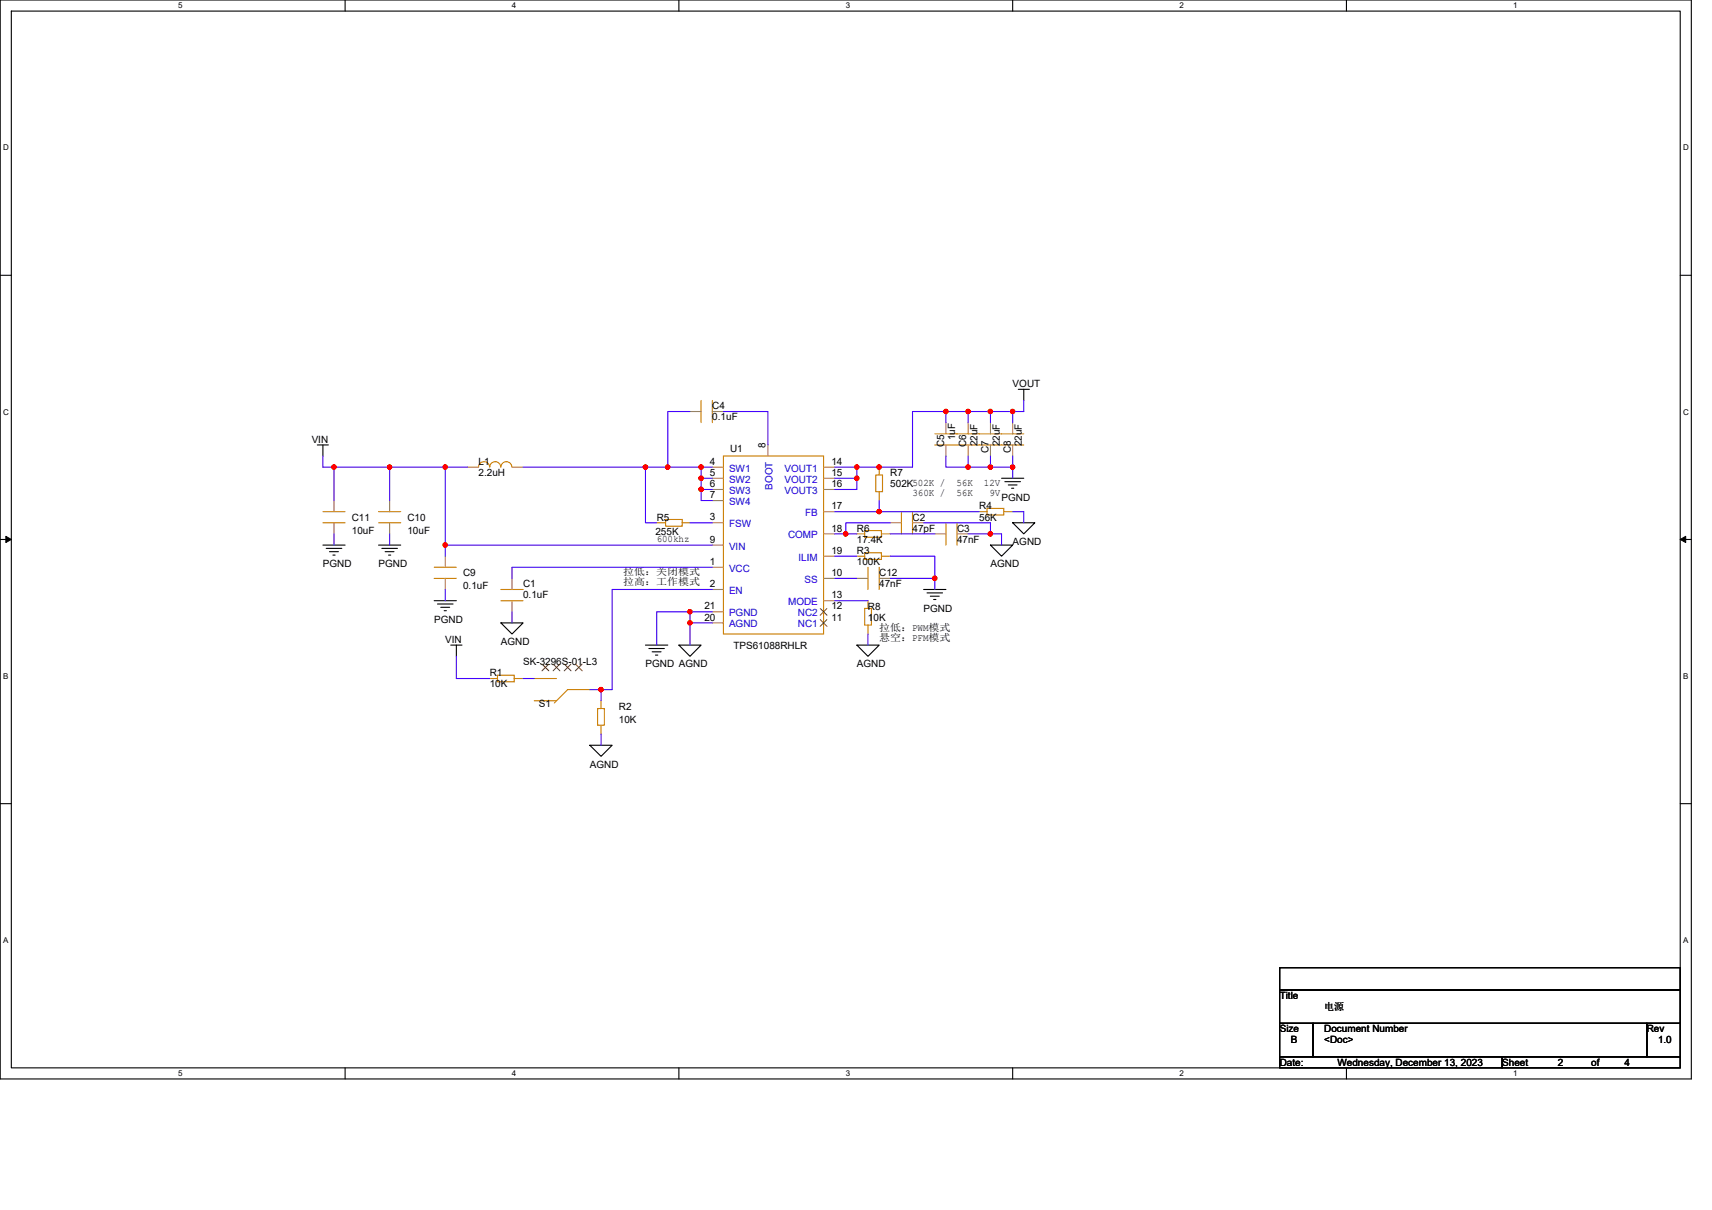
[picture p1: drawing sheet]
<svg xmlns="http://www.w3.org/2000/svg" width="297mm" height="210mm" viewBox="0 0 297 210" stroke-linecap="round" stroke-linejoin="round" font-family="sans-serif">
<path d="M0 0h293.5v187.2h-293.5zM2 1.9h289.5v183.4h-289.5z" fill="none" stroke="#000" stroke-width=".19"/>
<g fill="#fff">
<path d="M30.9 .2h.8v1.6h-.8z"/>
<path d="M30.9 185.5h.8v1.6h-.8z"/>
</g>
<path d="M59.9 0v1.9M59.9 185.3v1.9" fill="none" stroke="#000" stroke-width=".19"/>
<g fill="#fff">
<path d="M88.8 .2h.8v1.6h-.8z"/>
<path d="M88.8 185.5h.8v1.6h-.8z"/>
</g>
<path d="M117.8 0v1.9M117.8 185.3v1.9" fill="none" stroke="#000" stroke-width=".19"/>
<g fill="#fff">
<path d="M146.7 .2h.8v1.6h-.8z"/>
<path d="M146.7 185.5h.8v1.6h-.8z"/>
</g>
<path d="M175.7 0v1.9M175.7 185.3v1.9" fill="none" stroke="#000" stroke-width=".19"/>
<g fill="#fff">
<path d="M204.7 .2h.7v1.6h-.7z"/>
<path d="M204.7 185.5h.7v1.6h-.7z"/>
</g>
<path d="M233.6 0v1.9M233.6 185.3v1.9" fill="none" stroke="#000" stroke-width=".19"/>
<g fill="#fff">
<path d="M262.6 .2h.7v1.6h-.7z"/>
<path d="M262.6 185.5h.7v1.6h-.7z"/>
<path d="M.5 24.8h1v1.6h-1z"/>
<path d="M292 24.8h1v1.6h-1z"/>
<path d="M.5 70.7h1v1.5h-1z"/>
<path d="M292 70.7h1v1.5h-1z"/>
</g>
<path d="M0 47.8h2M291.5 47.8h2" fill="none" stroke="#000" stroke-width=".19"/>
<g fill="#fff">
<path d="M.5 116.5h.9v1.6h-.9z"/>
<path d="M292 116.5h.9v1.6h-.9z"/>
</g>
<path d="M0 93.6h2M291.5 93.6h2" fill="none" stroke="#000" stroke-width=".19"/>
<path d="M1 93.1l1 .5-1 .5zM291.5 93.6l1-.5v1z" fill="#000" stroke="#000" stroke-width=".17"/>
<g fill="#fff">
<path d="M.5 162.4h.9v1.5h-.9z"/>
<path d="M292 162.4h.9v1.5h-.9z"/>
</g>
<g fill="none" stroke="#000" stroke-width=".19">
<path d="M55.1 77.2h1.9M56 77.2v1.9M176.7 67.6h1.9M177.6 67.6v1.9M56 94.6h3.9M56.6 95.2h2.7M57.2 95.7h1.5M57.8 96.3h.3M65.7 94.6h3.8M66.2 95.2h2.8M66.8 95.7h1.6M67.4 96.3h.4"/>
<path d="M171.8 94.6h3.9l-1.9 1.9zM173.8 83h3.8M174.3 83.6h2.8M174.9 84.2h1.6M175.5 84.7h.4M175.7 90.7h3.9l-2 1.9zM75.3 104.2h3.9M75.9 104.8h2.7M76.5 105.4h1.5M77.1 106h.3M78.2 112h2M79.2 112v1.9"/>
<path d="M86.9 108.1h3.9l-2 1.9zM112 112h3.9M112.6 112.5h2.7M113.2 113.1h1.5M113.7 113.7h.4M117.8 112h3.8l-1.9 1.9zM148.7 112h3.8l-1.9 1.9zM160.2 102.3h3.9M160.8 102.9h2.7M161.4 103.5h1.6M162 104h.4M0 139.5h2"/>
<path d="M102.3 129.3h3.9l-1.9 2zM291.5 139.5h2M222 167.9h69.5v3.9h-69.5zM222 171.8h69.5v5.8h-69.5zM222 177.6h5.8v5.8h-5.8zM227.8 177.6h57.9v5.8h-57.9zM285.7 177.6h5.8v5.8h-5.8zM222 183.4h38.6v1.9h-38.6zM260.6 183.4h30.9v1.9h-30.9z"/>
</g>
<g fill="none" stroke="#cc8006" stroke-width=".19">
<path d="M121.6 69.5v3.8M123.6 69.5v3.8M125.5 79.1h17.4v30.9h-17.4zM162.2 77.2h15.4M162.2 75.3h15.4M56 90.7h3.9M56 88.8h3.9M65.7 90.7h3.8M65.7 88.8h3.8M75.3 98.4h3.9M86.9 81a.96 .96 0 0 0-1-.9 .96 .96 0 0 0-.9 .9 .96 .96 0 0 0-1-.9 .96 .96 0 0 0-1 .9M88.8 81a.95 .95 0 0 0-.9-.9 .95 .95 0 0 0-1 .9"/>
<path d="M113.9 90.7h1.6M115.5 90.1h2.9v1.2h-2.9zM118.4 90.7h1.3M148.7 96.5h1.3M148.7 92.6h1.3M150 95.9h2.9v1.2h-2.9zM150 92.1h2.9v1.1h-2.9zM150.6 98.4v3.9M152 82.4h1.1v2.9h-1.1zM152.5 98.4v3.9M152.5 81.1v1.3M152.5 85.3v1.6"/>
<path d="M152.9 96.5h1.6M152.9 92.6h1.6M156.4 88.8v3.8M158.3 88.8v3.8M164.1 90.7v3.9M166 90.7v3.9M169.9 88.8h1.4M171.3 88.2h2.9v1.2h-2.9zM174.2 88.8h1.5M75.3 100.4h3.9M85 117.8h1.3M86.3 117.2h2.9v1.1h-2.9z"/>
<path d="M86.9 104.2h3.9M86.9 102.3h3.9M89.2 117.8h1.6M92.7 117.8h3.9M102.3 119.7h-3.8l-2.3 2.3M150 105.6h1.2v2.9h-1.2zM150.6 104.2v1.4M150.6 108.5v1.5M92.7 121.6h3.9M103.7 123h1.2v2.9h-1.2zM104.3 121.6v1.4M104.3 125.9v1.5"/>
</g>
<g fill="none" stroke="#a84" stroke-width=".19">
<path d="M119.7 71.4h1.9M123.6 71.4h1.9M133.2 77.2v1.9M164.1 73.3v2M164.1 77.2v1.9M168 73.3v2M168 77.2v1.9M171.8 73.3v2M171.8 77.2v1.9M175.7 73.3v2M175.7 77.2v1.9M58 86.9v1.9"/>
<path d="M58 90.7v1.9M67.6 86.9v1.9M67.6 90.7v1.9M77.3 96.5v1.9M81.1 81.1h1.9M88.8 81.1h2M113.9 90.7h.1M119.7 90.7h.1M123.6 98.4h1.9M123.6 90.7h1.9M123.6 81.1h1.9M123.6 83h1.9"/>
<path d="M123.6 84.9h1.9M123.6 86.9h1.9M123.6 94.6h1.9M142.9 81.1h1.9M142.9 83h1.9M142.9 84.9h1.9M142.9 88.8h1.9M142.9 92.6h1.9M142.9 96.5h1.9M148.7 96.5h.1M148.7 92.6h.1M152.5 86.9h.1"/>
<path d="M152.5 81.1h.1M154.5 90.7h1.9M154.5 96.5h.1M154.5 92.6h.1M158.3 90.7h1.9M162.2 92.6h1.9M166 92.6h2M169.9 88.8h.1M175.7 88.8h.1M77.3 100.4v1.9M85 117.8h.1M88.8 100.4v1.9"/>
<path d="M88.8 104.2v2M90.8 117.8h.1M92.7 117.8h.1M94.6 115.8h.1M96.6 115.8h.1M98.5 115.8h.1M100.4 115.8h.1M102.3 119.7h.1M123.6 102.3h1.9M123.6 108.1h1.9M123.6 106.2h1.9M142.9 100.4h1.9"/>
<path d="M142.9 108.1h.1M142.9 106.2h.1M142.9 104.2h1.9M148.7 100.4h1.9M150.6 110h.1M150.6 104.2h.1M152.5 100.4h2M92.7 121.6h.1M104.3 127.4h.1M104.3 121.6h.1"/>
</g>
<path d="M94.1 115.3l1.1 1.1M95.2 115.3l-1.2 1.1M96 115.3l1.2 1.1M97.1 115.3l-1.1 1.1M97.9 115.3l1.2 1.1M99.1 115.3l-1.2 1.1M99.8 115.3l1.2 1.1M101 115.3l-1.2 1.1M142.3 107.5l1.2 1.2M142.3 105.6l1.2 1.2M143.5 107.5l-1.2 1.2M143.5 105.6l-1.2 1.2" fill="none" stroke="#804000" stroke-width=".17"/>
<g fill="none" stroke="#4200ff" stroke-width=".19">
<path d="M56 79.1v2h2M119.7 71.4h-3.8v9.7M125.5 71.4h7.7v5.8M164.1 71.4h-5.8v9.7h-9.6v1.9M164.1 71.4v1.9M164.1 71.4h3.9M164.1 79.1v2h3.9M168 79.1v2h3.8M168 71.4v1.9M168 71.4h3.8M171.8 79.1v2h3.9M171.8 71.4v1.9"/>
<path d="M171.8 71.4h3.9M175.7 71.4v1.9M175.7 79.1v2M177.6 69.5v1.9h-1.9M58 92.6v2M67.6 81.1h-9.6v5.8M67.6 92.6v2M67.6 81.1v5.8M67.6 81.1h9.7M77.3 81.1h3.8M77.3 81.1v13.5h46.3M77.3 94.6v1.9"/>
<path d="M90.8 81.1h21.2M112 81.1h3.9M112 81.1v9.6h1.9M115.9 81.1h5.7M119.7 90.7h3.9M121.6 81.1v1.9h2M121.6 83v1.9h2M121.6 84.9v2h2M121.6 81.1h2M123.6 98.4h-34.8v2M144.8 83h3.9M144.8 88.8h7.7"/>
<path d="M144.8 92.6h1.9M144.8 81.1h3.9M144.8 96.5h3.9M148.7 83v1.9h-3.9M152.5 86.9v1.9M152.5 88.8h17.4M154.5 90.7h-7.8v1.9h2M154.5 92.6h7.7M154.5 96.5h7.7v3.9M160.2 90.7h11.6v1.9M168 92.6h3.8M171.8 92.6h2v2"/>
<path d="M175.7 88.8h1.9v1.9M175.7 81.1v1.9M77.3 102.3v1.9M79.2 113.9v3.9h5.8M88.8 106.2v1.9M90.8 117.8h1.9M102.3 119.7h2M104.3 119.7v1.9M119.7 108.1h3.9M119.7 106.2h-5.8v5.8M119.7 108.1v3.9M119.7 106.2v1.9"/>
<path d="M119.7 106.2h3.9M123.6 102.3h-17.4v17.4h-1.9M144.8 104.2h5.8M144.8 100.4h3.9M150.6 110v2M154.5 100.4h7.7v1.9M104.3 127.4v1.9"/>
</g>
<g fill="#f00" stroke="#f00" stroke-width=".19">
<circle cx="112" cy="81.1" r=".38"/>
<circle cx="121.6" cy="83" r=".38"/>
<circle cx="121.6" cy="84.9" r=".38"/>
<circle cx="115.8" cy="81.1" r=".38"/>
<circle cx="121.6" cy="81.1" r=".38"/>
<circle cx="119.7" cy="108.1" r=".38"/>
<circle cx="77.2" cy="94.6" r=".38"/>
<circle cx="77.2" cy="81.1" r=".38"/>
<circle cx="67.6" cy="81.1" r=".38"/>
<circle cx="148.7" cy="81.1" r=".38"/>
<circle cx="148.7" cy="83" r=".38"/>
<circle cx="152.5" cy="81.1" r=".38"/>
<circle cx="152.5" cy="88.8" r=".38"/>
<circle cx="146.7" cy="92.6" r=".38"/>
<circle cx="171.8" cy="92.6" r=".38"/>
<circle cx="162.2" cy="100.4" r=".38"/>
<circle cx="104.3" cy="119.7" r=".38"/>
<circle cx="175.7" cy="81.1" r=".38"/>
<circle cx="168" cy="81.1" r=".38"/>
<circle cx="171.8" cy="81.1" r=".38"/>
<circle cx="164.1" cy="71.4" r=".38"/>
<circle cx="168" cy="71.4" r=".38"/>
<circle cx="171.8" cy="71.4" r=".38"/>
<circle cx="175.7" cy="71.4" r=".38"/>
<circle cx="57.9" cy="81.1" r=".38"/>
<circle cx="119.7" cy="106.2" r=".38"/>
</g>
<g font-size="1.7">
<text x="123.6" y="71">C4</text>
<text x="175.7" y="67.2">VOUT</text>
<text x="54.1" y="76.8">VIN</text>
<text x="123.6" y="73">0.1uF</text>
<text x="132.8" y="77.8" transform="rotate(-90 132.8 77.8)">8</text>
<text x="163.8" y="77.6" transform="rotate(-90 163.8 77.6)">C5</text>
<text x="165.7" y="76.4" transform="rotate(-90 165.7 76.4)">1uF</text>
<text x="167.7" y="77.6" transform="rotate(-90 167.7 77.6)">C6</text>
<text x="169.6" y="77.4" transform="rotate(-90 169.6 77.4)">22uF</text>
<text x="173.5" y="77.4" transform="rotate(-90 173.5 77.4)">22uF</text>
<text x="177.3" y="77.4" transform="rotate(-90 177.3 77.4)">22uF</text>
<text x="83" y="80.7">L1</text>
<text x="83" y="82.6">2.2uH</text>
<text x="123.2" y="80.7">4</text>
<text x="123.2" y="82.6">5</text>
<text x="126.7" y="78.4">U1</text>
<text x="144.2" y="80.7">14</text>
<text x="144.2" y="82.6">15</text>
<text x="154.5" y="82.6">R7</text>
<text x="171.5" y="78.6" transform="rotate(-90 171.5 78.6)">C7</text>
<text x="175.4" y="78.6" transform="rotate(-90 175.4 78.6)">C8</text>
<text x="123.2" y="84.5">6</text>
<text x="123.2" y="86.5">7</text>
<text x="144.2" y="84.5">16</text>
<text x="144.2" y="88.4">17</text>
<text x="154.5" y="84.5">502K502K /</text>
<text x="158.3" y="86.1">360K /</text>
<text x="165.9" y="84.4">56K</text>
<text x="165.9" y="86.1">56K</text>
<text x="169.9" y="88.4">R4</text>
<text x="170.7" y="84.4">12V</text>
<text x="171.7" y="86.1">9V</text>
<text x="173.8" y="86.9">PGND</text>
<text x="61" y="90.3">C11</text>
<text x="61" y="92.6">10uF</text>
<text x="70.7" y="90.3">C10</text>
<text x="70.7" y="92.6">10uF</text>
<text x="113.7" y="92.9">255K</text>
<text x="113.9" y="90.3">R5</text>
<text x="113.9" y="94">600khz</text>
<text x="123.2" y="90.3">3</text>
<text x="123.2" y="94.2">9</text>
<text x="144.2" y="92.2">18</text>
<text x="148.7" y="92.3">R6</text>
<text x="148.7" y="94.2">17.4K</text>
<text x="158.3" y="90.3">C2</text>
<text x="158.3" y="92.3">47pF</text>
<text x="166" y="92.3">C3</text>
<text x="166" y="94.2">47nF</text>
<text x="169.9" y="90.3">56K</text>
<text x="175.7" y="94.6">AGND</text>
<text x="56" y="98.4">PGND</text>
<text x="65.7" y="98.4">PGND</text>
<text x="80.3" y="100">C9</text>
<text x="90.8" y="101.9">C1</text>
<text x="108.1" y="99.8">拉低：关闭模式</text>
<text x="108.1" y="101.6">拉高：工作模式</text>
<text x="123.2" y="98">1</text>
<text x="123.2" y="101.9">2</text>
<text x="144.2" y="96.1">19</text>
<text x="144.2" y="100">10</text>
<text x="148.7" y="96.1">R3</text>
<text x="148.7" y="98.1">100K</text>
<text x="152.5" y="100">C12</text>
<text x="152.5" y="101.9">47nF</text>
<text x="171.8" y="98.4">AGND</text>
<text x="80.3" y="102.3">0.1uF</text>
<text x="90.8" y="103.8">0.1uF</text>
<text x="122.2" y="107.7">20</text>
<text x="122.2" y="105.8">21</text>
<text x="144.2" y="107.7">11</text>
<text x="144.2" y="105.8">12</text>
<text x="144.2" y="103.8">13</text>
<text x="150.6" y="105.8">R8</text>
<text x="150.6" y="107.7">10K</text>
<text x="160.2" y="106.2">PGND</text>
<text x="75.3" y="108.1">PGND</text>
<text x="77.3" y="111.6">VIN</text>
<text x="86.9" y="112">AGND</text>
<text x="127.3" y="112.5">TPS61088RHLR</text>
<text x="152.5" y="109.5">拉低：PWM模式</text>
<text x="152.5" y="111.2">悬空：PFM模式</text>
<text x="85" y="117.4">R1</text>
<text x="85" y="119.3">10K</text>
<text x="90.8" y="115.4">SK-3296S-01-L3</text>
<text x="112" y="115.8">PGND AGND</text>
<text x="148.7" y="115.8">AGND</text>
<text x="93.5" y="122.8">S1</text>
<text x="107.4" y="123.1">R2</text>
<text x="107.4" y="125.5">10K</text>
<text x="102.3" y="133.2">AGND</text>
<text x="222" y="173.4">Title</text>
<text x="222" y="179.1">Size</text>
<text x="229.8" y="179.1">Document Number</text>
<text x="229.8" y="175.3">电源</text>
<text x="285.7" y="179.1">Rev</text>
<text x="222" y="184.9">Date:</text>
<text x="224" y="181.1">B</text>
<text x="229.8" y="181.1">&lt;Doc&gt;</text>
<text x="232.1" y="184.9">Wednesday, December 13, 2023</text>
<text x="260.6" y="184.9">Sheet</text>
<text x="270.3" y="184.9">2</text>
<text x="276.1" y="184.9">of</text>
<text x="281.9" y="184.9">4</text>
<text x="287.7" y="181.1">1.0</text>
</g>
<g font-size="1.7" fill="#00c">
<text x="126.5" y="81.9">SW1</text>
<text x="126.5" y="83.8">SW2</text>
<text x="136.1" y="81.9">VOUT1</text>
<text x="136.1" y="83.8">VOUT2</text>
<text x="126.5" y="85.7">SW3</text>
<text x="126.5" y="87.7">SW4</text>
<text x="134" y="85" transform="rotate(-90 134 85)">BOOT</text>
<text x="136.1" y="85.7">VOUT3</text>
<text x="139.7" y="89.6">FB</text>
<text x="126.5" y="91.5">FSW</text>
<text x="126.5" y="95.4">VIN</text>
<text x="136.7" y="93.4">COMP</text>
<text x="126.5" y="99.2">VCC</text>
<text x="138.6" y="97.3">ILIM</text>
<text x="139.6" y="101.2">SS</text>
<text x="126.5" y="103.1">EN</text>
<text x="126.5" y="107">PGND</text>
<text x="136.7" y="105">MODE</text>
<text x="138.4" y="107">NC2</text>
<text x="126.5" y="108.9">AGND</text>
<text x="138.4" y="108.9">NC1</text>
</g>
<g font-size="1.4">
<text x="30.9" y="1.5">5</text>
<text x="88.8" y="1.5">4</text>
<text x="146.7" y="1.5">3</text>
<text x="204.7" y="1.5">2</text>
<text x="262.6" y="1.5">1</text>
<text x=".5" y="26.1">D</text>
<text x="292" y="26.1">D</text>
<text x=".5" y="71.9">C</text>
<text x="292" y="71.9">C</text>
<text x=".5" y="117.8">B</text>
<text x="292" y="117.8">B</text>
<text x=".5" y="163.6">A</text>
<text x="292" y="163.6">A</text>
<text x="30.9" y="186.8">5</text>
<text x="88.8" y="186.8">4</text>
<text x="146.7" y="186.8">3</text>
<text x="204.7" y="186.8">2</text>
<text x="262.6" y="186.8">1</text>
</g>
</svg>
